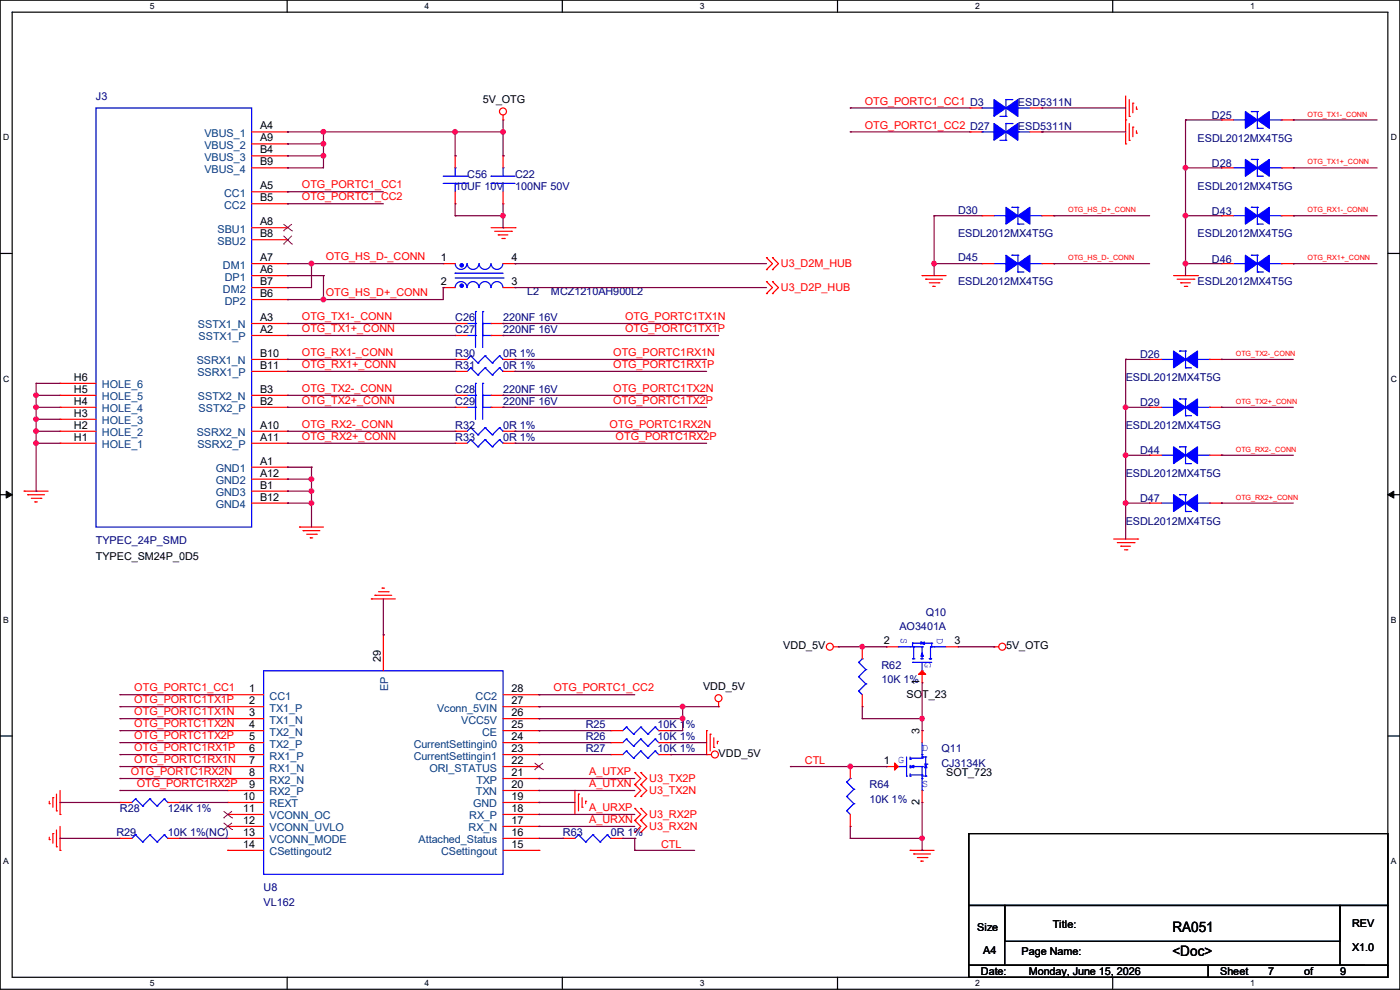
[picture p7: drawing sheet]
<svg xmlns="http://www.w3.org/2000/svg" width="297mm" height="210mm" viewBox="0 0 297 210" stroke-linecap="round" stroke-linejoin="round" font-family="sans-serif">
<path d="M0 0h297v209.8h-297zM2.6 2.6h291.8v204.7h-291.8z" fill="none" stroke="#000" stroke-width=".25"/>
<g fill="#fff">
<path d="M31.7 .3h1v2h-1z"/>
<path d="M31.7 207.6h1v2h-1z"/>
</g>
<path d="M60.9 0v2.6M60.9 207.3v2.5" fill="none" stroke="#000" stroke-width=".25"/>
<g fill="#fff">
<path d="M90.1 .3h1v2h-1z"/>
<path d="M90.1 207.6h1v2h-1z"/>
</g>
<path d="M119.3 0v2.6M119.3 207.3v2.5" fill="none" stroke="#000" stroke-width=".25"/>
<g fill="#fff">
<path d="M148.5 .3h.9v2h-.9z"/>
<path d="M148.5 207.6h.9v2h-.9z"/>
</g>
<path d="M177.7 0v2.6M177.7 207.3v2.5" fill="none" stroke="#000" stroke-width=".25"/>
<g fill="#fff">
<path d="M206.8 .3h1v2h-1z"/>
<path d="M206.8 207.6h1v2h-1z"/>
</g>
<path d="M236.1 0v2.6M236.1 207.3v2.5" fill="none" stroke="#000" stroke-width=".25"/>
<g fill="#fff">
<path d="M265.2 .3h1v2h-1z"/>
<path d="M265.2 207.6h1v2h-1z"/>
<path d="M.7 28.2h1.2v1.9h-1.2z"/>
<path d="M295.1 28.2h1.2v1.9h-1.2z"/>
<path d="M.7 79.3h1.2v2h-1.2z"/>
<path d="M295.1 79.3h1.2v2h-1.2z"/>
</g>
<path d="M0 53.8h2.6M294.4 53.8h2.6" fill="none" stroke="#000" stroke-width=".25"/>
<g fill="#fff">
<path d="M.7 130.5h1.2v2h-1.2z"/>
<path d="M295.1 130.5h1.1v2h-1.1z"/>
</g>
<path d="M0 104.9h2.6M294.4 104.9h2.6" fill="none" stroke="#000" stroke-width=".25"/>
<path d="M1.3 104.2l1.3 .7-1.3 .8zM294.4 104.9l1.3-.7v1.5z" fill="#000" stroke="#000" stroke-width=".21"/>
<g fill="#fff">
<path d="M.7 181.7h1.2v2h-1.2z"/>
<path d="M295.1 181.7h1.1v2h-1.1z"/>
</g>
<path d="M0 156.1h2.6M294.4 156.1h2.6M205.5 176.8h88.9v15.3h-88.9zM205.5 192.1h7.6v12.7h-7.6zM213.1 192.1h71.2v7.6h-71.2zM284.3 192.1h10.1v12.7h-10.1zM205.5 204.8h50.8v2.5h-50.8zM213.1 204.8h76.2M256.3 204.8h38.1v2.5h-38.1zM289.3 204.8h.1" fill="none" stroke="#000" stroke-width=".25"/>
<g fill="none" stroke="#f00" stroke-width=".25">
<path d="M53.4 35.6h7.6M53.4 28h7.6M53.4 30.5h7.6M53.4 33.1h7.6M61 28h.1M61 30.5h.1M61 35.6h.1M61 33.1h.1M96.6 33.1h.1M96.6 33.1v2.5M106.7 25.4h.1M106.7 33.1h.1"/>
<path d="M106.7 24.4v1M106.7 33.1v2.5M205.8 28h.1M205.8 22.9h.1M205.8 28h2.5M205.8 22.9h2.5M218.5 28h2.5M218.5 22.9h2.5M221 28h.1M221 22.9h.1M238.8 25.4h.1M238.8 30.5h.1"/>
<path d="M238.8 20.4v10.1M239.6 24.7h.1M239.6 29.8h.1M239.6 21.1v3.6M239.6 26.2v3.6M240.3 21.9h.1M240.3 27h.1M240.3 21.9v2M240.3 27v2M241.1 23.2h.1M241.1 28.2h.1M241.1 22.6v.6"/>
<path d="M241.1 27.7v.5M259.1 35.6h.1M259.1 25.4h.1M259.1 35.6h2.6M259.1 25.4h2.6M271.8 35.6h2.6M271.8 25.4h2.6M274.4 35.6h.1M274.4 25.4h.1M53.4 48.3h7.6M53.4 58.5h7.6M53.4 55.9h7.6"/>
<path d="M53.4 40.7h7.6M53.4 50.8h7.6M53.4 43.2h7.6M61 40.7h.1M61 58.5h.1M61 55.9h.1M61 48.3h.1M61 50.8h.1M61 43.2h.1M94 55.9h.1M94 55.9h2.6M96.6 43.2h.1"/>
<path d="M96.6 40.7v2.5M104.2 48.3h5.1M104.9 49.1h3.6M105.7 49.8h.1M105.7 49.8h2M106.5 50.6h.5M106.7 43.2h.1M106.7 40.7v2.5M106.7 55.9h2.6M107 50.6h.1M108.5 49.1h.1M109.3 48.3h.1"/>
<path d="M109.3 55.9h.1M162.6 59.7h.1M162.6 54.7h.1M162.6 57.2h.1M162.6 59.7l1.3 1.3-1.3 1.3M162.6 54.7l1.3 1.2-1.3 1.3M163.9 59.7h.1M163.9 54.7h.1M163.9 57.2h.1M163.9 59.7l1.2 1.3-1.2 1.3M163.9 54.7l1.2 1.2-1.2 1.3M195.6 58.5h.1"/>
<path d="M195.6 58.5h5.1M196.4 59.2h.1M196.4 59.2h3.5M197.1 60h2.1M199.2 60h.1M208.3 55.9h.1M208.3 45.8h.1M208.3 55.9h2.6M208.3 45.8h2.6M221 55.9h2.6M221 45.8h2.6M223.6 55.9h.1"/>
<path d="M223.6 45.8h.1M249 58.5h5M249.7 59.2h3.6M250.5 60h.1M250.5 60h2M253.3 59.2h.1M254 58.5h.1M259.1 55.9h.1M259.1 45.8h.1M259.1 55.9h2.6M259.1 45.8h2.6M271.8 55.9h2.6"/>
<path d="M271.8 45.8h2.6M274.4 55.9h.1M274.4 45.8h.1M53.4 76.2h7.6M53.4 78.8h7.6M53.4 61h7.6M53.4 71.2h7.6M53.4 68.6h7.6M53.4 63.5h7.6M61 71.2h.1M61 68.6h.1M61 78.8h.1"/>
<path d="M61 76.2h.1M61 61h.1M61 63.5h.1M94 61h.1M94 61h2.6M96.6 76.2h.1M96.6 78.8h.1M96.6 68.6h.1M96.6 71.2h.1M96.6 76.2h2.5M96.6 78.8h2.5M96.6 71.2h2.5"/>
<path d="M96.6 68.6h2.5M104.2 71.2h2.5M104.2 68.6h2.5M106.7 68.6h.1M106.7 71.2h.1M106.7 76.2h2.6M106.7 78.8h2.6M106.7 61h2.6M109.3 76.2h.1M109.3 78.8h.1M109.3 61h.1M162.6 62.3h.1"/>
<path d="M163.9 62.3h.1M197.9 60.7h.1M197.9 60.7h.5M243.9 76.2h.1M243.9 76.2h2.5M251.2 60.7h.6M251.8 60.7h.1M256.6 76.2h2.5M259.1 76.2h.1M12.7 94h.1M12.7 91.5h.1M12.7 88.9h.1"/>
<path d="M12.7 86.4h.1M12.7 83.9h.1M12.7 81.3h.1M12.7 86.4h7.7M12.7 94h7.7M12.7 83.9h7.7M12.7 91.5h7.7M12.7 88.9h7.7M12.7 81.3h7.7M53.4 86.4h7.6M53.4 94h7.6M53.4 83.9h7.6"/>
<path d="M53.4 91.5h7.6M53.4 99.1h7.6M61 99.1h.1M61 91.5h.1M61 94h.1M61 83.9h.1M61 86.4h.1M96.6 94h.1M96.6 83.9h.1M96.6 86.4h.1M96.6 91.5h.1M96.6 86.4h2.5"/>
<path d="M96.6 94h2.5M96.6 83.9h2.5M96.6 91.5h2.5M104.2 86.4h2.5M104.2 83.9h2.5M106.7 83.9h.1M106.7 86.4h.1M106.7 94h2.6M106.7 91.5h2.6M109.3 94h.1M109.3 91.5h.1M243.9 86.4h.1"/>
<path d="M243.9 96.6h.1M243.9 86.4h2.5M243.9 96.6h2.5M256.6 86.4h2.5M256.6 96.6h2.5M259.1 86.4h.1M259.1 96.6h.1M5.1 104.2h.1M5.1 104.2h5.1M5.9 104.9h.1M5.9 104.9h3.5M6.6 105.7h2.1"/>
<path d="M7.4 106.5h.1M7.4 106.5h.5M8.7 105.7h.1M53.4 104.2h7.6M53.4 101.6h7.6M53.4 106.7h7.6M61 101.6h.1M61 106.7h.1M61 104.2h.1M63.5 111.8h.1M63.5 111.8h5.1M64.3 112.6h.1"/>
<path d="M64.3 112.6h3.6M65.1 113.3h2M65.8 114.1h.1M65.8 114.1h.5M67.1 113.3h.1M236.3 114.3h5M237 115.1h3.6M237.8 115.9h.1M237.8 115.9h2M238.5 116.6h.6M239.1 116.6h.1M240.6 115.1h.1"/>
<path d="M241.3 114.3h.1M243.9 106.7h.1M243.9 106.7h2.5M256.6 106.7h2.5M259.1 106.7h.1M78.8 127h.1M78.8 127h5.1M79.5 126.3h.1M79.5 126.3h3.6M80.3 125.5h2M81.1 124.8h.1M81.1 124.8h.5"/>
<path d="M81.3 134.7h.1M81.3 134.7v7.6M82.3 125.5h.1M176.8 137.2h1M177.8 137.2h.1M182.9 137.2h.1M182.9 137.2v2.5M188 137.2h.1M188 137.2h2.5M200.7 137.2h2.5M203.2 137.2h.1M210.9 137.2h.1"/>
<path d="M210.9 137.2h1M48.3 147.4h.1M48.3 149.9h.1M48.3 152.4h.1M48.3 155h.1M48.3 157.5h.1M48.3 147.4h7.6M48.3 149.9h7.6M48.3 152.4h7.6M48.3 155h7.6M48.3 157.5h7.6M106.7 147.4h7.6"/>
<path d="M106.7 149.9h7.6M106.7 152.4h7.6M106.7 155h7.6M106.7 157.5h7.6M114.3 157.5h.1M114.3 155h.1M114.3 152.4h.1M114.3 149.9h.1M114.3 147.4h.1M129.6 155h.1M129.6 157.5h.1M129.6 155h2.5"/>
<path d="M129.6 157.5h2.5M139.7 155h2.6M139.7 157.5h2.6M142.3 155h.1M142.3 157.5h.1M149.9 155h.1M149.9 155v5.1M150.7 155.7h.1M150.7 155.7v3.6M151.4 158.5h.1M151.4 156.5v2M152.2 157.3h.1"/>
<path d="M152.2 157.3v.5M152.4 149.9h.1M152.4 148.9v1M182.9 149.9h.1M182.9 147.4v2.5M195.6 144.8h.1M195.6 155h.1M195.6 142.3v2.5M195.6 155v2.5M10.5 178.1h.1M10.5 170.5h.1M10.5 170v.5"/>
<path d="M10.5 177.6v.5M11.2 176.8h.1M11.2 169.2h.1M11.2 169.2v2M11.2 176.8v2.1M12 179.6h.1M12 172h.1M12 168.4v3.6M12 176.1v3.5M12.7 172.8h.1M12.7 167.7v5.1M12.7 175.3v5.1"/>
<path d="M25.4 177.8h.1M25.4 170.2h.1M25.4 170.2h2.6M25.4 177.8h2.6M35.6 170.2h2.5M35.6 177.8h2.5M38.1 177.8h.1M38.1 170.2h.1M48.3 160.1h.1M48.3 162.6h.1M48.3 165.1h.1M48.3 167.7h.1"/>
<path d="M48.3 170.2h.1M48.3 172.8h.1M48.3 175.3h.1M48.3 177.8h.1M48.3 160.1h7.6M48.3 162.6h7.6M48.3 165.1h7.6M48.3 167.7h7.6M48.3 170.2h7.6M48.3 172.8h7.6M48.3 175.3h7.6M48.3 177.8h7.6"/>
<path d="M106.7 160.1h7.6M106.7 162.6h7.6M106.7 165.1h7.6M106.7 167.7h7.6M106.7 170.2h7.6M106.7 172.8h7.6M106.7 175.3h7.6M106.7 177.8h7.6M114.3 177.8h.1M114.3 175.3h.1M114.3 172.8h.1M114.3 170.2h.1"/>
<path d="M114.3 167.7h.1M114.3 165.1h.1M114.3 162.6h.1M114.3 160.1h.1M119.4 177.8h.1M119.4 177.8h2.6M122 167.7h.1M122 167.7v5.1M122.7 168.4h.1M122.7 168.4v3.6M123.5 171.2h.1M123.5 169.2v2"/>
<path d="M124.2 170h.1M124.2 170v.5M129.6 160.1h.1M129.6 160.1h2.5M129.6 177.8h2.5M132.1 177.8h.1M134.7 163.9h.1M134.7 166.4h.1M134.7 169h.1M134.7 174h.1M134.7 176.6h.1M134.7 171.5h.1"/>
<path d="M134.7 163.9l1.2 1.2-1.2 1.3M134.7 166.4l1.2 1.3-1.2 1.3M134.7 174l1.2 1.3-1.2 1.3M134.7 171.5l1.2 1.3-1.2 1.2M135.9 163.9h.1M135.9 166.4h.1M135.9 169h.1M135.9 174h.1M135.9 176.6h.1M135.9 171.5h.1M135.9 163.9l1.3 1.2-1.3 1.3M135.9 166.4l1.3 1.3-1.3 1.3"/>
<path d="M135.9 174l1.3 1.3-1.3 1.3M135.9 171.5l1.3 1.3-1.3 1.2M139.7 160.1h2.6M142.3 160.1h.1M149.9 160.1h.1M149.9 160.1h1M180.4 175.3h.1M180.4 162.6h.1M180.4 162.6v2.5M180.4 172.8v2.5M188 162.6h.1M188 162.6h2.5"/>
<path d="M195.6 170.2h.1M195.6 167.7v2.5M12.7 180.4h.1M48.3 180.4h.1M48.3 180.4h7.6M106.7 180.4h7.6M114.3 180.4h.1M193.1 180.4h.1M193.1 180.4h5.1M193.8 181.1h.1M193.8 181.1h3.6M194.6 181.9h2"/>
<path d="M195.4 182.7h.1M195.4 182.7h.5M196.6 181.9h.1"/>
<circle cx="106.7" cy="23.6" r=".74"/>
<circle cx="176" cy="137.2" r=".74"/>
<circle cx="212.6" cy="137.2" r=".74"/>
<circle cx="152.4" cy="148.1" r=".74"/>
<circle cx="151.7" cy="160" r=".74"/>
</g>
<g fill="none" stroke="#00f" stroke-width=".25">
<path d="M20.4 22.9h33v88.9h-33zM94 37.4h5.1M94 38.9h5.1M96.6 35.6h.1M96.6 38.9h.1M96.6 35.6v1.8M96.6 38.9v1.8M99.1 37.4h.1M99.1 38.9h.1M104.2 37.4h.1M104.2 38.9h.1M104.2 37.4h5.1"/>
<path d="M104.2 38.9h5.1M106.7 35.6h.1M106.7 38.9h.1M106.7 35.6v1.8M106.7 38.9v1.8M208.3 28h.1M208.3 22.9h.1M208.3 28h2.6M208.3 22.9h2.6M212.1 29.8h1.3M212.1 24.7h1.3M213.4 29.8h.1"/>
<path d="M213.4 26.2h.1M213.4 24.7h.1M213.4 21.1h.1M213.4 21.1v3.6M213.4 26.2v3.6M213.4 26.2h1.3M213.4 21.1h1.3M214.7 26.2h.1M214.7 21.1h.1M215.9 28h.1M215.9 22.9h.1M215.9 28h2.6"/>
<path d="M215.9 22.9h2.6M261.7 35.6h2.5M261.7 25.4h2.5M264.2 35.6h.1M264.2 25.4h.1M265.5 33.8h.1M265.5 23.7h.1M265.5 33.8h1.2M265.5 23.7h1.2M266.7 37.4h.1M266.7 33.8h.1M266.7 27.2h.1"/>
<path d="M266.7 23.7h.1M266.7 37.4h1.3M266.7 23.7v3.5M266.7 33.8v3.6M266.7 27.2h1.3M269.3 35.6h2.5M269.3 25.4h2.5M271.8 35.6h.1M271.8 25.4h.1M96.6 55.9a1.25 1.25 0 0 0 1.2 1.3 1.25 1.25 0 0 0 1.3-1.3M96.6 58h.1M96.6 59h10.1"/>
<path d="M96.6 58h10.1M99.1 55.9a1.25 1.25 0 0 0 1.3 1.3 1.25 1.25 0 0 0 1.2-1.3 1.27 1.27 0 0 0 1.3 1.3 1.27 1.27 0 0 0 1.2-1.3 1.27 1.27 0 0 0 1.3 1.3 1.27 1.27 0 0 0 1.3-1.3M106.7 59h.1M210.9 55.9h2.5M210.9 45.8h2.5M213.4 55.9h.1M213.4 45.8h.1M214.7 54.1h.1M214.7 44h.1M214.7 54.1h1.2M214.7 44h1.2M215.9 57.7h.1"/>
<path d="M215.9 54.1h.1M215.9 47.5h.1M215.9 44h.1M215.9 57.7h1.3M215.9 44v3.5M215.9 54.1v3.6M215.9 47.5h1.3M218.5 55.9h2.5M218.5 45.8h2.5M221 55.9h.1M221 45.8h.1M261.7 55.9h2.5"/>
<path d="M261.7 45.8h2.5M264.2 55.9h.1M264.2 45.8h.1M265.5 54.1h.1M265.5 44h.1M265.5 54.1h1.2M265.5 44h1.2M266.7 57.7h.1M266.7 54.1h.1M266.7 47.5h.1M266.7 44h.1M266.7 44v3.5"/>
<path d="M266.7 54.1v3.6M266.7 57.7h1.3M266.7 47.5h1.3M269.3 55.9h2.5M269.3 45.8h2.5M271.8 55.9h.1M271.8 45.8h.1M96.6 61a1.25 1.25 0 0 1 1.2-1.3 1.25 1.25 0 0 1 1.3 1.3M99.1 61a1.27 1.27 0 0 1 1.3-1.3 1.27 1.27 0 0 1 1.2 1.3 1.27 1.27 0 0 1 1.3-1.3 1.27 1.27 0 0 1 1.3 1.3 1.25 1.25 0 0 1 1.2-1.3 1.25 1.25 0 0 1 1.3 1.3M99.1 68.6h1.8M99.1 71.2h1.8M99.9 75.5h.1"/>
<path d="M99.9 78h.1M99.9 75.5l-.8 .7M99.9 75.5l1.5 1.5M99.9 78l-.8 .8M99.9 78l1.5 1.5M100.9 68.6h.1M100.9 66.1h.1M100.9 71.2h.1M100.9 66.1v7.6M101.4 77h.1M101.4 79.5h.1M102.4 66.1h.1"/>
<path d="M102.4 68.6h.1M102.4 66.1v7.6M102.4 68.6h1.8M102.4 71.2h1.8M102.9 75.5h.1M102.9 78h.1M102.9 75.5l-1.5 1.5M102.9 75.5l1.5 1.5M102.9 78l-1.5 1.5M102.9 78l1.5 1.5M104.2 68.6h.1M104.2 71.2h.1"/>
<path d="M104.4 77h.1M104.4 79.5h.1M106 75.5h.1M106 78h.1M106 75.5l-1.6 1.5M106 75.5l.7 .7M106 78l-1.6 1.5M106 78l.7 .8M106.7 76.2h.1M106.7 78.8h.1M246.4 76.2h2.6M249 76.2h.1"/>
<path d="M250.2 74.5h.1M250.2 74.5h1.3M251.5 78h.1M251.5 74.5h.1M251.5 74.5v3.5M251.5 78h1.3M254 76.2h2.6M256.6 76.2h.1M99.1 86.4h1.8M99.1 83.9h1.8M99.9 93.3h.1M99.9 90.7h.1"/>
<path d="M99.9 93.3l-.8 .7M99.9 93.3l1.5 1.5M99.9 90.7l-.8 .8M99.9 90.7l1.5 1.5M100.9 83.9h.1M100.9 81.3h.1M100.9 86.4h.1M100.9 81.3v7.6M101.4 94.8h.1M101.4 92.2h.1M102.4 81.3h.1M102.4 83.9h.1"/>
<path d="M102.4 86.4h1.8M102.4 83.9h1.8M102.4 81.3v7.6M102.9 93.3h.1M102.9 90.7h.1M102.9 93.3l-1.5 1.5M102.9 93.3l1.5 1.5M102.9 90.7l-1.5 1.5M102.9 90.7l1.5 1.5M104.2 83.9h.1M104.2 86.4h.1M104.4 94.8h.1"/>
<path d="M104.4 92.2h.1M106 93.3h.1M106 90.7h.1M106 93.3l-1.6 1.5M106 93.3l.7 .7M106 90.7l-1.6 1.5M106 90.7l.7 .8M106.7 94h.1M106.7 91.5h.1M246.4 86.4h2.6M246.4 96.6h2.6M249 86.4h.1"/>
<path d="M249 96.6h.1M250.2 84.6h.1M250.2 94.8h.1M250.2 84.6h1.3M250.2 94.8h1.3M251.5 88.2h.1M251.5 84.6h.1M251.5 98.3h.1M251.5 94.8h.1M251.5 88.2h1.3M251.5 84.6v3.6M251.5 94.8v3.5"/>
<path d="M251.5 98.3h1.3M254 86.4h2.6M254 96.6h2.6M256.6 86.4h.1M256.6 96.6h.1M246.4 106.7h2.6M249 106.7h.1M250.2 104.9h.1M250.2 104.9h1.3M251.5 108.5h.1M251.5 104.9h.1M251.5 104.9v3.6"/>
<path d="M251.5 108.5h1.3M254 106.7h2.6M256.6 106.7h.1M182.9 139.7h.1M182.9 139.7l-.7 .8M190.5 137.2h.1M190.5 137.2h5.1M193.1 137.2h.1M193.6 136.4h.1M193.6 139.7h.1M193.6 136.4v.8M193.6 136.4h1.8"/>
<path d="M193.6 139.7h.5M193.8 137.2h.1M193.8 137.2v2.5M195.4 139.7h.1M195.4 136.2h.1M195.4 139.7h.5M195.4 136.2v.5M195.6 137.2h.1M195.6 139.2h.1M195.6 137.2v1.3M195.6 139.2v.5M196.1 136.4h1.6"/>
<path d="M197.1 139.7h.1M197.1 139.7h.6M197.4 137.2h.1M197.4 139.7h.1M197.4 137.2h3.3M197.4 137.2v2.5M197.7 136.4h.1M197.7 137.2h.1M197.7 136.4v.8M198.2 137.2h.1M55.9 142.3h50.8v43.2h-50.8zM132.9 159.3h.1"/>
<path d="M132.9 154.2h.1M132.9 156.8h.1M132.9 159.3l-.8 .8M132.9 159.3l1.5 1.5M132.9 154.2l-.8 .8M132.9 154.2l1.5 1.5M132.9 156.8l-.8 .7M132.9 156.8l1.5 1.5M134.4 155.7h.1M134.4 158.3h.1M135.9 159.3h.1M135.9 154.2h.1"/>
<path d="M135.9 156.8h.1M135.9 159.3l-1.5 1.5M135.9 159.3l1.6 1.5M135.9 154.2l-1.5 1.5M135.9 154.2l1.6 1.5M135.9 156.8l-1.5 1.5M135.9 156.8l1.6 1.5M137.5 155.7h.1M137.5 158.3h.1M139 159.3h.1M139 154.2h.1M139 156.8h.1"/>
<path d="M139 159.3l-1.5 1.5M139 159.3l.7 .8M139 154.2l-1.5 1.5M139 154.2l.7 .8M139 156.8l-1.5 1.5M139 156.8l.7 .7M139.7 155h.1M139.7 157.5h.1M182.2 146.6h.1M182.2 143.6h.1M182.2 140.5h.1M182.2 146.6l.7 .8"/>
<path d="M182.2 143.6l1.5 1.5M182.2 140.5l1.5 1.5M183.7 145.1h.1M183.7 142h.1M183.7 145.1l-1.5 1.5M183.7 142l-1.5 1.6M193.6 140.5h.1M193.6 140.5h4.1M195.6 142.3h.1M195.6 140.5v1.8M195.6 157.5v3.3M28.7 177.1h.1"/>
<path d="M28.7 169.5h.1M28.7 177.1l-.7 .7M28.7 177.1l1.6 1.5M28.7 169.5l-.7 .7M28.7 169.5l1.6 1.5M30.3 178.6h.1M30.3 171h.1M31.8 177.1h.1M31.8 169.5h.1M31.8 177.1l-1.5 1.5M31.8 177.1l1.5 1.5M31.8 169.5l-1.5 1.5"/>
<path d="M31.8 169.5l1.5 1.5M33.3 178.6h.1M33.3 171h.1M34.8 177.1h.1M34.8 169.5h.1M34.8 177.1l-1.5 1.5M34.8 177.1l.8 .7M34.8 169.5l-1.5 1.5M34.8 169.5l.8 .7M35.6 177.8h.1M35.6 170.2h.1M122.7 177.1h.1"/>
<path d="M122.7 177.1l-.7 .7M122.7 177.1l1.5 1.5M124.2 178.6h.1M125.8 177.1h.1M125.8 177.1l-1.6 1.5M125.8 177.1l1.5 1.5M127.3 178.6h.1M128.8 177.1h.1M128.8 177.1l-1.5 1.5M128.8 177.1l.8 .7M129.6 177.8h.1M134.4 160.8h.1"/>
<path d="M137.5 160.8h.1M139.7 160.1h.1M179.6 172h.1M179.6 169h.1M179.6 165.9h.1M179.6 172l.8 .8M179.6 169l1.5 1.5M179.6 165.9l1.5 1.5M180.4 165.1h.1M180.4 165.1l-.8 .8M181.1 170.5h.1M181.1 167.4h.1"/>
<path d="M181.1 170.5l-1.5 1.5M181.1 167.4l-1.5 1.6M190.5 162.6h.1M190.5 162.6h1.8M192.3 164.6h.1M192.3 160.6v4M193.1 160.8h.1M193.1 162.9h.1M193.1 164.6h.1M193.1 161.1h.1M193.1 160.8h2.5M193.1 164.4h2.5"/>
<path d="M193.1 160.6v.5M193.1 162.3v.6M193.1 164.1v.5M193.8 162.6h1.8M195.6 160.8h.1M195.6 164.4h.1M195.6 165.1h.1M195.6 160.6h.1M195.6 162.6h.1M195.6 167.7h.1M195.6 160.1h.1M195.6 162.6v5.1"/>
<path d="M195.6 164.6h.8M195.6 160.6h.8M196.1 162.1h.5M196.4 164.6h.1M196.4 160.6h.1M196.4 160.6v1.5M196.4 162.9v1.7M196.6 162.1h.1"/>
</g>
<g fill="#00f" stroke="#00f" stroke-width=".25">
<path d="M193.1 162.6l.7-.3v.6z"/>
<path d="M196.4 162.1l.2 .8h-.5z"/>
<path d="M249 84.6l2.5 1.8-2.5 1.8z" fill-rule="evenodd"/>
<path d="M251.5 86.4l2.5-1.8v3.6z" fill-rule="evenodd"/>
<path d="M264.2 33.8l2.5 1.8-2.5 1.8z" fill-rule="evenodd"/>
<path d="M266.7 35.6l2.6-1.8v3.6z" fill-rule="evenodd"/>
<path d="M213.4 54.1l2.5 1.8-2.5 1.8z" fill-rule="evenodd"/>
<path d="M215.9 55.9l2.6-1.8v3.6z" fill-rule="evenodd"/>
<path d="M264.2 54.1l2.5 1.8-2.5 1.8z" fill-rule="evenodd"/>
<path d="M266.7 55.9l2.6-1.8v3.6z" fill-rule="evenodd"/>
<path d="M264.2 44l2.5 1.8-2.5 1.7z" fill-rule="evenodd"/>
<path d="M266.7 45.8l2.6-1.8v3.5z" fill-rule="evenodd"/>
<path d="M213.4 44l2.5 1.8-2.5 1.7z" fill-rule="evenodd"/>
<path d="M215.9 45.8l2.6-1.8v3.5z" fill-rule="evenodd"/>
<path d="M213.4 28l2.5-1.8v3.6z" fill-rule="evenodd"/>
<path d="M210.9 26.2l2.5 1.8-2.5 1.8z" fill-rule="evenodd"/>
<path d="M195.4 136.4l.7-.2v.5z" fill-rule="evenodd"/>
<path d="M195.6 138.5l.3 .7h-.5z" fill-rule="evenodd"/>
<path d="M249 74.5l2.5 1.7-2.5 1.8z" fill-rule="evenodd"/>
<path d="M251.5 76.2l2.5-1.7v3.5z" fill-rule="evenodd"/>
<path d="M213.4 22.9l2.5-1.8v3.6z" fill-rule="evenodd"/>
<path d="M210.9 21.1l2.5 1.8-2.5 1.8z" fill-rule="evenodd"/>
<path d="M264.2 23.7l2.5 1.7-2.5 1.8z" fill-rule="evenodd"/>
<path d="M266.7 25.4l2.6-1.7v3.5z" fill-rule="evenodd"/>
<path d="M249 94.8l2.5 1.8-2.5 1.7z" fill-rule="evenodd"/>
<path d="M251.5 96.6l2.5-1.8v3.5z" fill-rule="evenodd"/>
<path d="M249 104.9l2.5 1.8-2.5 1.8z" fill-rule="evenodd"/>
<path d="M251.5 106.7l2.5-1.8v3.6z" fill-rule="evenodd"/>
<circle cx="97.9" cy="56.3" r=".36"/>
<circle cx="97.9" cy="60.6" r=".36"/>
</g>
<g fill="none" stroke="#804000" stroke-width=".21">
<path d="M60.1 49h.1M60.1 51.8h.1M60.1 47.5l1.8 1.5M60.1 50l1.8 1.8M61.9 49h.1M61.9 51.8h.1M61.9 47.5l-1.8 1.5M61.9 50l-1.8 1.8M47.4 173.5h.1M47.4 176h.1M47.4 172.1l1.8 1.4M47.4 174.5l1.8 1.5"/>
<path d="M49.2 173.5h.1M49.2 176h.1M49.2 172.1l-1.8 1.4M49.2 174.5l-1.8 1.5M113.4 163.3h.1M113.4 161.8l1.8 1.5M115.2 163.3h.1M115.2 161.8l-1.8 1.5"/>
</g>
<g fill="#f00" stroke="#f00" stroke-width=".25">
<path d="M194.9 143l.7-.7 .8 .7z"/>
<path d="M189.8 161.8l.7 .8-.7 .8z"/>
</g>
<g fill="none" stroke="#800040" stroke-width=".25">
<path d="M61 35.6h.1M61 33.1h.1M61 30.5h.1M61 28h.1M61 28h45.7M61 33.1h7.6M61 30.5h7.6M68.6 33.1h.1M68.6 28h.1M68.6 30.5h.1M68.6 28v7.6h-7.6M96.6 28h.1"/>
<path d="M96.6 33.1h.1M96.6 28v5.1M106.7 28h.1M106.7 33.1h.1M106.7 25.4v7.7M180.4 22.9h.1M180.4 28h.1M180.4 28h25.4M180.4 22.9h25.4M221 22.9h.1M221 28h.1M221 28h17.8"/>
<path d="M221 22.9h17.8M251.5 25.4h.1M251.5 35.6h.1M251.5 35.6h7.6M251.5 25.4h7.6M251.5 25.4v33.1M274.4 25.4h.1M274.4 35.6h.1M274.4 35.6h17.7M274.4 25.4h17.7M61 55.9h.1M61 58.5h.1"/>
<path d="M61 40.7h.1M61 43.2h.1M61 55.9h33M61 58.5h7.6M61 40.7h20.3M61 43.2h20.3M66.1 55.9h.1M66.1 55.9v5.1h-5.1M68.6 58.5h.1M68.6 58.5v5M96.6 45.8h.1M96.6 45.8h10.1"/>
<path d="M96.6 43.2v2.6M106.7 45.8h.1M106.7 48.3h.1M106.7 43.2v5.1M109.3 55.9h.1M109.3 55.9h53.3M198.2 45.8h.1M198.2 55.9h.1M198.2 55.9h10.1M198.2 45.8h10.1M198.2 45.8v12.7M223.6 45.8h.1"/>
<path d="M223.6 55.9h.1M223.6 55.9h20.3M223.6 45.8h20.3M251.5 45.8h.1M251.5 55.9h.1M251.5 55.9h7.6M251.5 45.8h7.6M274.4 45.8h.1M274.4 55.9h.1M274.4 55.9h17.7M274.4 45.8h17.7M61 61h.1"/>
<path d="M61 63.5h.1M61 68.6h.1M61 71.2h.1M61 76.2h.1M61 78.8h.1M61 68.6h35.6M61 71.2h35.6M61 76.2h35.6M61 78.8h35.6M68.6 63.5h.1M94 61h.1M94 61v2.5h-33"/>
<path d="M106.7 71.2h.1M106.7 68.6h.1M106.7 68.6h45.7M106.7 71.2h45.7M109.3 61h.1M109.3 78.8h.1M109.3 76.2h.1M109.3 61h53.3M109.3 76.2h40.6M109.3 78.8h40.6M238.8 76.2h.1M238.8 76.2h5.1"/>
<path d="M238.8 76.2v38.1M259.1 76.2h.1M259.1 76.2h15.3M7.7 94h.1M7.7 91.5h.1M7.7 81.3h.1M7.7 83.9h.1M7.7 86.4h.1M7.7 88.9h.1M7.7 94h5M7.7 81.3v22.9M7.7 83.9h5"/>
<path d="M7.7 86.4h5M7.7 91.5h5M7.7 81.3h5M7.7 88.9h5M61 99.1h.1M61 83.9h.1M61 86.4h.1M61 91.5h.1M61 94h.1M61 94h35.6M61 99.1h5.1M61 83.9h35.6"/>
<path d="M61 86.4h35.6M61 91.5h35.6M66.1 99.1h.1M66.1 99.1v12.7M106.7 83.9h.1M106.7 86.4h.1M106.7 83.9h43.2M106.7 86.4h43.2M109.3 91.5h.1M109.3 94h.1M109.3 94h40.6M109.3 91.5h40.6"/>
<path d="M238.8 86.4h.1M238.8 96.6h.1M238.8 86.4h5.1M238.8 96.6h5.1M259.1 96.6h.1M259.1 86.4h.1M259.1 86.4h15.3M259.1 96.6h15.3M7.7 104.2h.1M61 101.6h.1M61 104.2h.1M61 106.7h.1"/>
<path d="M61 101.6h5.1M61 104.2h5.1M61 106.7h5.1M66.1 101.6h.1M66.1 104.2h.1M66.1 106.7h.1M238.8 106.7h.1M238.8 106.7h5.1M259.1 106.7h.1M259.1 106.7h15.3M81.3 134.7h.1M81.3 127v7.7"/>
<path d="M177.8 137.2h10.2M182.9 137.2h.1M188 137.2h.1M203.2 137.2h7.7M210.9 137.2h.1M25.4 147.4h.1M25.4 152.4h.1M25.4 149.9h.1M25.4 155h.1M25.4 157.5h.1M25.4 157.5h22.9M25.4 155h22.9"/>
<path d="M25.4 152.4h22.9M25.4 149.9h22.9M25.4 147.4h22.9M114.3 157.5h.1M114.3 155h.1M114.3 152.4h.1M114.3 149.9h.1M114.3 147.4h.1M114.3 157.5h15.3M114.3 155h15.3M114.3 152.4h30.5M114.3 149.9h38.1"/>
<path d="M114.3 147.4h20.4M142.3 157.5h.1M142.3 155h.1M142.3 157.5h7.6M144.8 152.4h.1M144.8 149.9h.1M144.8 149.9v5.1h-2.5M182.9 152.4h.1M182.9 152.4h12.7M182.9 149.9v2.5M195.6 152.4h.1M195.6 155h.1"/>
<path d="M195.6 144.8v10.2M12.7 177.8h.1M12.7 170.2h.1M12.7 177.8h12.7M12.7 170.2h12.7M25.4 167.7h.1M25.4 160.1h.1M25.4 162.6h.1M25.4 165.1h.1M25.4 167.7h22.9M25.4 165.1h22.9M25.4 160.1h22.9"/>
<path d="M25.4 162.6h22.9M38.1 170.2h.1M38.1 177.8h.1M38.1 177.8h10.2M38.1 170.2h10.2M114.3 175.3h.1M114.3 172.8h.1M114.3 167.7h.1M114.3 165.1h.1M114.3 160.1h.1M114.3 170.2h.1M114.3 177.8h5.1"/>
<path d="M114.3 175.3h20.4M114.3 172.8h20.4M114.3 167.7h20.4M114.3 165.1h20.4M114.3 160.1h15.3M114.3 170.2h7.7M119.4 177.8h.1M132.1 177.8h2.6M134.7 177.8h.1M134.7 177.8v2.6M142.3 160.1h.1M142.3 160.1h7.6"/>
<path d="M167.7 162.6h.1M167.7 162.6h20.3M180.4 177.8h.1M180.4 177.8h15.2M180.4 175.3v2.5M188 162.6h.1M195.6 177.8h.1M195.6 170.2v10.2M134.7 180.4h.1M134.7 180.4h12.7M195.6 180.4h.1"/>
</g>
<g fill="#f0f" stroke="#f0f" stroke-width=".25">
<circle cx="7.6" cy="94" r=".49"/>
<circle cx="66.1" cy="101.6" r=".49"/>
<circle cx="66.1" cy="104.2" r=".49"/>
<circle cx="66.1" cy="106.7" r=".49"/>
<circle cx="68.6" cy="28" r=".49"/>
<circle cx="96.5" cy="28" r=".49"/>
<circle cx="68.6" cy="33" r=".49"/>
<circle cx="66.1" cy="55.9" r=".49"/>
<circle cx="68.6" cy="63.5" r=".49"/>
<circle cx="68.6" cy="30.5" r=".49"/>
<circle cx="144.8" cy="152.4" r=".49"/>
<circle cx="144.8" cy="149.9" r=".49"/>
<circle cx="198.1" cy="55.9" r=".49"/>
<circle cx="251.5" cy="35.6" r=".49"/>
<circle cx="238.8" cy="86.4" r=".49"/>
<circle cx="251.5" cy="55.9" r=".49"/>
<circle cx="251.5" cy="45.7" r=".49"/>
<circle cx="238.8" cy="96.5" r=".49"/>
<circle cx="238.8" cy="106.7" r=".49"/>
<circle cx="106.7" cy="45.7" r=".49"/>
<circle cx="7.6" cy="83.8" r=".49"/>
<circle cx="7.6" cy="86.4" r=".49"/>
<circle cx="7.6" cy="88.9" r=".49"/>
<circle cx="7.6" cy="91.5" r=".49"/>
<circle cx="182.9" cy="137.2" r=".49"/>
<circle cx="195.6" cy="152.4" r=".49"/>
<circle cx="180.4" cy="162.6" r=".49"/>
<circle cx="195.6" cy="177.8" r=".49"/>
<circle cx="106.7" cy="28" r=".49"/>
</g>
<g font-size="3">
<text x="248.7" y="197.6">RA051</text>
<text x="248.7" y="202.7">&lt;Doc&gt;</text>
</g>
<g font-size="2.3" fill="#000080">
<text x="20.4" y="21.2">J3</text>
<text x="216" y="22.4">ESD5311N</text>
<text x="216" y="27.5">ESD5311N</text>
<text x="257.1" y="25.2">D25</text>
<text x="254.1" y="30.1">ESDL2012MX4T5G</text>
<text x="257.1" y="35.4">D28</text>
<text x="96.6" y="40.2">10UF 10V</text>
<text x="99.1" y="37.7">C56</text>
<text x="109.3" y="37.7">C22</text>
<text x="109.3" y="40.2">100NF 50V</text>
<text x="254.1" y="40.2">ESDL2012MX4T5G</text>
<text x="203.3" y="45.3">D30</text>
<text x="257.1" y="45.5">D43</text>
<text x="203.3" y="50.4">ESDL2012MX4T5G</text>
<text x="254.1" y="50.4">ESDL2012MX4T5G</text>
<text x="203.3" y="55.5">D45</text>
<text x="257.1" y="55.7">D46</text>
<text x="111.8" y="62.6">L2</text>
<text x="116.9" y="62.6">MCZ1210AH900L2</text>
<text x="203.3" y="60.5">ESDL2012MX4T5G</text>
<text x="254.1" y="60.5">ESDL2012MX4T5G</text>
<text x="96.6" y="68.2">C26</text>
<text x="96.6" y="70.7">C27</text>
<text x="106.7" y="68.2">220NF 16V</text>
<text x="106.7" y="70.7">220NF 16V</text>
<text x="96.6" y="75.8">R30</text>
<text x="106.7" y="75.8">0R 1%</text>
<text x="241.9" y="76">D26</text>
<text x="96.6" y="83.4">C28</text>
<text x="96.6" y="78.3">R31</text>
<text x="106.7" y="83.4">220NF 16V</text>
<text x="106.7" y="78.3">0R 1%</text>
<text x="238.8" y="80.9">ESDL2012MX4T5G</text>
<text x="96.6" y="85.9">C29</text>
<text x="106.7" y="85.9">220NF 16V</text>
<text x="241.9" y="86.2">D29</text>
<text x="96.6" y="93.6">R33</text>
<text x="96.6" y="91">R32</text>
<text x="106.7" y="93.6">0R 1%</text>
<text x="106.7" y="91">0R 1%</text>
<text x="238.8" y="91">ESDL2012MX4T5G</text>
<text x="238.8" y="101.2">ESDL2012MX4T5G</text>
<text x="241.9" y="96.4">D44</text>
<text x="241.9" y="106.5">D47</text>
<text x="238.8" y="111.3">ESDL2012MX4T5G</text>
<text x="20.4" y="115.4">TYPEC_24P_SMD</text>
<text x="196.4" y="130.6">Q10</text>
<text x="190.8" y="133.7">AO3401A</text>
<text x="187" y="141.8">R62</text>
<text x="187" y="144.9">10K 1%</text>
<text x="124.3" y="154.5">R25</text>
<text x="139.5" y="154.5">10K 1%</text>
<text x="124.3" y="159.6">R27</text>
<text x="124.3" y="157.1">R26</text>
<text x="139.5" y="159.6">10K 1%</text>
<text x="139.5" y="157.1">10K 1%</text>
<text x="199.7" y="159.6">Q11</text>
<text x="184.5" y="167.2">R64</text>
<text x="199.7" y="162.6">CJ3134K</text>
<text x="25.4" y="172.3">R28</text>
<text x="35.6" y="172.3">124K 1%</text>
<text x="184.5" y="170.3">10K 1%</text>
<text x="24.7" y="177.4">R29</text>
<text x="35.6" y="177.4">10K 1%(NC)</text>
<text x="119.4" y="177.4">R63</text>
<text x="129.6" y="177.4">0R 1%</text>
<text x="55.9" y="189.1">U8</text>
<text x="55.9" y="192.1">VL162</text>
</g>
<g font-size="2.3">
<text x="102.4" y="21.9">5V_OTG</text>
<text x="55.2" y="27.4">A4</text>
<text x="55.2" y="30">A9</text>
<text x="55.2" y="35.1">B9</text>
<text x="55.2" y="32.5">B4</text>
<text x="55.2" y="40.1">A5</text>
<text x="55.2" y="47.8">A8</text>
<text x="55.2" y="42.7">B5</text>
<text x="55.2" y="50.3">B8</text>
<text x="55.2" y="57.9">A6</text>
<text x="55.2" y="55.4">A7</text>
<text x="93.5" y="55.4">1</text>
<text x="108.5" y="55.4">4</text>
<text x="55.2" y="60.5">B7</text>
<text x="55.2" y="63">B6</text>
<text x="93.5" y="60.5">2</text>
<text x="108.5" y="60.5">3</text>
<text x="55.2" y="70.6">A2</text>
<text x="55.2" y="68.1">A3</text>
<text x="55.2" y="75.7">B10</text>
<text x="15.7" y="83.3">H5</text>
<text x="15.7" y="80.8">H6</text>
<text x="55.2" y="78.2">B11</text>
<text x="55.2" y="83.3">B3</text>
<text x="15.7" y="88.4">H3</text>
<text x="15.7" y="85.9">H4</text>
<text x="55.2" y="85.9">B2</text>
<text x="15.7" y="93.5">H1</text>
<text x="15.7" y="90.9">H2</text>
<text x="55.2" y="90.9">A10</text>
<text x="55.2" y="93.5">A11</text>
<text x="55.2" y="98.6">A1</text>
<text x="55.2" y="101.1">A12</text>
<text x="55.2" y="106.2">B12</text>
<text x="55.2" y="103.6">B1</text>
<text x="20.4" y="118.7">TYPEC_SM24P_0D5</text>
<text x="166.2" y="137.8">VDD_5V</text>
<text x="187.5" y="136.7">2</text>
<text x="202.5" y="136.7">3</text>
<text x="213.4" y="137.8">5V_OTG</text>
<text x="80.8" y="140.5" transform="rotate(-90 80.8 140.5)">29</text>
<text x="52.9" y="146.8">1</text>
<text x="52.9" y="149.4">2</text>
<text x="108.5" y="149.4">27</text>
<text x="108.5" y="146.8">28</text>
<text x="149.1" y="146.4">VDD_5V</text>
<text x="192.3" y="148.2">SOT_23</text>
<text x="195.1" y="145.3" transform="rotate(-90 195.1 145.3)">1</text>
<text x="52.9" y="151.9">3</text>
<text x="52.9" y="154.4">4</text>
<text x="108.5" y="154.4">25</text>
<text x="108.5" y="151.9">26</text>
<text x="195.1" y="155.7" transform="rotate(-90 195.1 155.7)">3</text>
<text x="52.9" y="157">5</text>
<text x="52.9" y="159.5">6</text>
<text x="108.5" y="159.5">23</text>
<text x="108.5" y="157">24</text>
<text x="152.5" y="160.6">VDD_5V</text>
<text x="52.9" y="162.1">7</text>
<text x="52.9" y="164.6">8</text>
<text x="52.9" y="167.1">9</text>
<text x="108.5" y="167.1">20</text>
<text x="108.5" y="164.6">21</text>
<text x="108.5" y="162.1">22</text>
<text x="187.5" y="162.1">1</text>
<text x="200.7" y="164.7">SOT_723</text>
<text x="51.6" y="169.7">10</text>
<text x="51.6" y="172.2">11</text>
<text x="108.5" y="172.2">18</text>
<text x="108.5" y="169.7">19</text>
<text x="195.1" y="170.7" transform="rotate(-90 195.1 170.7)">2</text>
<text x="51.6" y="174.8">12</text>
<text x="51.6" y="177.3">13</text>
<text x="51.6" y="179.8">14</text>
<text x="108.5" y="179.8">15</text>
<text x="108.5" y="177.3">16</text>
<text x="108.5" y="174.8">17</text>
<text x="207.3" y="197.4">Size</text>
<text x="223.3" y="196.9">Title:</text>
<text x="286.8" y="196.7">REV</text>
<text x="208.6" y="202.3">A4</text>
<text x="216.7" y="202.5">Page Name:</text>
<text x="286.8" y="201.8">X1.0</text>
<text x="208.1" y="206.8">Date:</text>
<text x="218.2" y="206.8">Monday, June 15, 2026</text>
<text x="258.9" y="206.8">Sheet</text>
<text x="269" y="206.8">7</text>
<text x="276.7" y="206.8">of</text>
<text x="284.3" y="206.8">9</text>
</g>
<g font-size="2.3" fill="#f00">
<text x="183.4" y="22.2">OTG_PORTC1_CC1 D3</text>
<text x="183.4" y="27.3">OTG_PORTC1_CC2 D27</text>
<text x="64.1" y="40">OTG_PORTC1_CC1</text>
<text x="64.1" y="42.5">OTG_PORTC1_CC2</text>
<text x="69.1" y="55.2">OTG_HS_D-_CONN</text>
<text x="165.7" y="56.7">U3_D2M_HUB</text>
<text x="69.1" y="62.8">OTG_HS_D+_CONN</text>
<text x="165.7" y="61.8">U3_D2P_HUB</text>
<text x="64.1" y="67.9">OTG_TX1-_CONN</text>
<text x="64.1" y="70.4">OTG_TX1+_CONN</text>
<text x="132.6" y="70.4">OTG_PORTC1TX1P</text>
<text x="132.6" y="67.9">OTG_PORTC1TX1N</text>
<text x="64.1" y="75.5">OTG_RX1-_CONN</text>
<text x="130.1" y="75.5">OTG_PORTC1RX1N</text>
<text x="64.1" y="78.1">OTG_RX1+_CONN</text>
<text x="64.1" y="83.1">OTG_TX2-_CONN</text>
<text x="130.1" y="83.1">OTG_PORTC1TX2N</text>
<text x="130.1" y="78.1">OTG_PORTC1RX1P</text>
<text x="64.1" y="85.7">OTG_TX2+_CONN</text>
<text x="130.1" y="85.7">OTG_PORTC1TX2P</text>
<text x="64.1" y="90.8">OTG_RX2-_CONN</text>
<text x="64.1" y="93.3">OTG_RX2+_CONN</text>
<text x="129.3" y="90.8">OTG_PORTC1RX2N</text>
<text x="130.6" y="93.3">OTG_PORTC1RX2P</text>
<text x="28.5" y="146.6">OTG_PORTC1_CC1</text>
<text x="28.5" y="149.2">OTG_PORTC1TX1P</text>
<text x="117.4" y="146.6">OTG_PORTC1_CC2</text>
<text x="28.5" y="151.7">OTG_PORTC1TX1N</text>
<text x="28.5" y="154.3">OTG_PORTC1TX2N</text>
<text x="28.5" y="156.8">OTG_PORTC1TX2P</text>
<text x="28.5" y="159.3">OTG_PORTC1RX1P</text>
<text x="28.5" y="161.9">OTG_PORTC1RX1N</text>
<text x="27.7" y="164.4">OTG_PORTC1RX2N</text>
<text x="29" y="167">OTG_PORTC1RX2P</text>
<text x="125" y="167">A_UTXN</text>
<text x="125" y="164.4">A_UTXP</text>
<text x="137.7" y="165.9">U3_TX2P</text>
<text x="170.7" y="162.1">CTL</text>
<text x="125" y="172">A_URXP</text>
<text x="137.7" y="168.5">U3_TX2N</text>
<text x="137.7" y="173.6">U3_RX2P</text>
<text x="125" y="174.6">A_URXN</text>
<text x="137.7" y="176.1">U3_RX2N</text>
<text x="140.3" y="179.9">CTL</text>
</g>
<g font-size="2.3" fill="#004080">
<text x="43.4" y="29">VBUS_1</text>
<text x="43.4" y="31.6">VBUS_2</text>
<text x="43.4" y="34.1">VBUS_3</text>
<text x="43.4" y="36.7">VBUS_4</text>
<text x="47.5" y="41.7">CC1</text>
<text x="47.5" y="44.3">CC2</text>
<text x="46.1" y="49.4">SBU1</text>
<text x="46.1" y="51.9">SBU2</text>
<text x="47.3" y="57">DM1</text>
<text x="47.7" y="59.5">DP1</text>
<text x="47.3" y="62.1">DM2</text>
<text x="47.7" y="64.6">DP2</text>
<text x="42" y="69.7">SSTX1_N</text>
<text x="41.7" y="77.3">SSRX1_N</text>
<text x="42.1" y="72.2">SSTX1_P</text>
<text x="21.6" y="82.4">HOLE_6</text>
<text x="41.9" y="79.8">SSRX1_P</text>
<text x="21.6" y="87.5">HOLE_4</text>
<text x="21.6" y="84.9">HOLE_5</text>
<text x="42" y="84.9">SSTX2_N</text>
<text x="42.1" y="87.5">SSTX2_P</text>
<text x="21.6" y="95.1">HOLE_1</text>
<text x="21.6" y="92.5">HOLE_2</text>
<text x="21.6" y="90">HOLE_3</text>
<text x="41.7" y="92.5">SSRX2_N</text>
<text x="41.9" y="95.1">SSRX2_P</text>
<text x="45.8" y="100.2">GND1</text>
<text x="45.8" y="102.7">GND2</text>
<text x="45.8" y="107.8">GND4</text>
<text x="45.8" y="105.2">GND3</text>
<text x="57.2" y="148.4">CC1</text>
<text x="82.4" y="146.6" transform="rotate(-90 82.4 146.6)">EP</text>
<text x="100.9" y="148.4">CC2</text>
<text x="57.2" y="151">TX1_P</text>
<text x="57.2" y="153.5">TX1_N</text>
<text x="92.7" y="151">Vconn_5VIN</text>
<text x="97.8" y="153.5">VCC5V</text>
<text x="57.2" y="156">TX2_N</text>
<text x="57.2" y="158.6">TX2_P</text>
<text x="57.2" y="161.1">RX1_P</text>
<text x="87.8" y="161.1">CurrentSettingin1</text>
<text x="87.8" y="158.6">CurrentSettingin0</text>
<text x="102.3" y="156">CE</text>
<text x="57.2" y="163.7">RX1_N</text>
<text x="57.2" y="166.2">RX2_N</text>
<text x="91.1" y="163.7">ORI_STATUS</text>
<text x="101.1" y="166.2">TXP</text>
<text x="57.2" y="168.7">RX2_P</text>
<text x="57.2" y="171.3">REXT</text>
<text x="57.2" y="173.8">VCONN_OC</text>
<text x="99.5" y="173.8">RX_P</text>
<text x="100.4" y="171.3">GND</text>
<text x="100.9" y="168.7">TXN</text>
<text x="57.2" y="176.4">VCONN_UVLO</text>
<text x="57.2" y="178.9">VCONN_MODE</text>
<text x="88.8" y="178.9">Attached_Status</text>
<text x="99.4" y="176.4">RX_N</text>
<text x="57.2" y="181.4">CSettingout2</text>
<text x="93.6" y="181.4">CSettingout</text>
</g>
<g font-size="2.3" fill="#00f">
<text x="191.1" y="135.4" transform="rotate(90 191.1 135.4)">S</text>
<text x="198.8" y="135.4" transform="rotate(90 198.8 135.4)">D</text>
<text x="196.2" y="140.5" transform="rotate(90 196.2 140.5)">G</text>
<text x="190.5" y="161.9">G</text>
<text x="195.6" y="159.4">D</text>
<text x="195.6" y="167">S</text>
</g>
<g font-size="1.8">
<text x="31.8" y="1.9">5</text>
<text x="90.1" y="1.9">4</text>
<text x="148.5" y="1.9">3</text>
<text x="206.8" y="1.9">2</text>
<text x="265.2" y="1.9">1</text>
<text x=".7" y="29.8">D</text>
<text x="295.1" y="29.8">D</text>
<text x=".7" y="80.9">C</text>
<text x="295.1" y="80.9">C</text>
<text x=".7" y="132.1">B</text>
<text x="295.1" y="132.1">B</text>
<text x=".7" y="183.3">A</text>
<text x="295.1" y="183.3">A</text>
<text x="31.8" y="209.2">5</text>
<text x="90.1" y="209.2">4</text>
<text x="148.5" y="209.2">3</text>
<text x="206.8" y="209.2">2</text>
<text x="265.2" y="209.2">1</text>
</g>
<g font-size="1.5" fill="#f00">
<text x="277.4" y="24.7">OTG_TX1-_CONN</text>
<text x="277.4" y="34.9">OTG_TX1+_CONN</text>
<text x="226.6" y="45">OTG_HS_D+_CONN</text>
<text x="277.4" y="45">OTG_RX1-_CONN</text>
<text x="226.6" y="55.2">OTG_HS_D-_CONN</text>
<text x="277.4" y="55.2">OTG_RX1+_CONN</text>
<text x="262.2" y="75.5">OTG_TX2-_CONN</text>
<text x="262.2" y="85.7">OTG_TX2+_CONN</text>
<text x="262.2" y="95.8">OTG_RX2-_CONN</text>
<text x="262.2" y="106">OTG_RX2+_CONN</text>
</g>
</svg>
